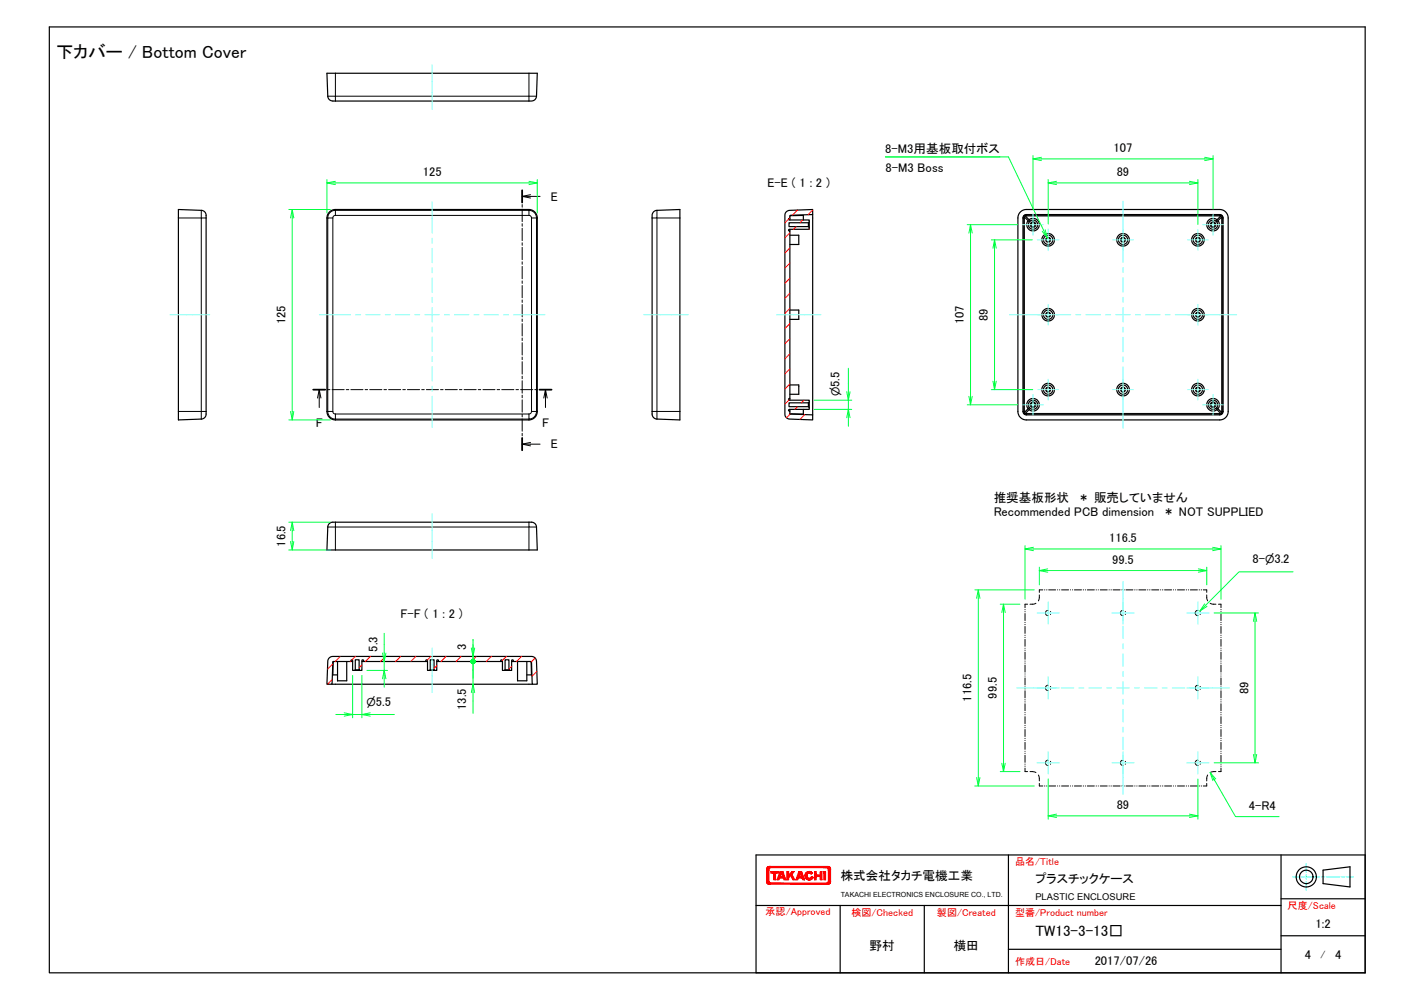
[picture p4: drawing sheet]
<svg xmlns="http://www.w3.org/2000/svg" width="420mm" height="297mm" viewBox="0 0 420 297" stroke-linecap="round" stroke-linejoin="round" font-family="sans-serif">
<g fill="none" stroke="#000" stroke-width=".3">
<path d="M97.4 28.6h2.3v1.4M99.7 21.8v6.8h57.5M157.2 28.6h2.2M157.2 28.6v1.4M157.2 21.8v6.8M155.2 58.3h5.3M155.2 56.5v3.7M157.6 57.8l-2.4 .5 2.4 .5M59.8 62.5v2.2h-6.8M61.2 64.7h-1.4v57.5h-6.8M98.9 64.7h-1.5v57.5h-.3M98.9 64.7v57.5"/>
<path d="M99.7 64h57.5M99.7 64l-.6 .2-.2 .5M99.7 64v-1.4a2.01 2.01 0 0 0-2.3 2.1h-.3M99.7 62.2v.3h57.5M155.2 60.8v.7M155.2 62.1v3.7M155.2 66.4v.8M155.2 67.8v3.7M155.2 72.1v.8M155.2 73.5v3.6M155.2 77.8v.7M155.2 79.1v3.7"/>
<path d="M157.2 62.5a1.99 1.99 0 0 1 2.1 2.2h-.2a1.2 1.2 0 0 1-1.5-.6l-.4-.1zM157.2 62.2v.3M157.9 64.7v57.5M159.6 64.7h-.2v57.5h-1.5M195.2 62.5v2.2h-1.4M202 64.7h-6.8v57.5h-1.4M304 64.7h.2v57.5M304.3 64.4l-.1 .3 .3-.2M304.4 64.7v57.5h-.2M305 63.9l-.4 .2M305 63.7v.2M305 63.9v.3h57.4"/>
<path d="M305 64.2h-.3M362.4 63.7v.2h-57.4M362.8 64.1l-.4-.2 .3 .3M363 64.5v.2M363.1 64.4l.1 .3M363.2 64.7h-.2v57.5M363.2 64.7v57.5h.2M363.2 64.7h.2M155.2 83.4v.8M155.2 84.8v3.7M155.2 89.1v.7M155.2 90.5v3.6"/>
<path d="M155.2 94.8v.7M155.2 96.1v3.7M93.1 115.7h3.6M94.3 118.2l.6-2.5 .5 2.5M94.9 115.7v5.4M97.3 115.7h.7M98.7 115.7h3.6M102.9 115.7h.7M104.3 115.7h3.6M108.5 115.7h.7M109.9 115.7h3.6M114.1 115.7h.7"/>
<path d="M115.5 115.7h3.6M119.7 115.7h.7M121.1 115.7h3.6M125.3 115.7h.8M126.7 115.7h3.6M130.9 115.7h.8M132.3 115.7h3.6M136.5 115.7h.8M137.9 115.7h3.6M142.1 115.7h.8M143.5 115.7h3.6M147.7 115.7h.8"/>
<path d="M149.1 115.7h3.6M153.3 115.7h.8M154.7 115.7h3.6M155.2 100.4v.8M155.2 101.8v3.7M155.2 106.1v.7M155.2 107.4v3.7M155.2 111.7v.8M155.2 113.1v3.7M155.2 117.4v.8M155.2 118.8v3.6M158.9 115.7h.8"/>
<path d="M160.3 115.7h3.6M161.6 118.2l.5-2.5 .5 2.5M162.1 115.7v5.4M61.2 122.2h-1.4v2.3M98.9 122.2h-1.4a1.99 1.99 0 0 0 2.2 2.3v.2M98.9 122.2l.2 .6 .6 .2M99.7 123h57.5M99.7 123v1.5h57.5v.2M155.2 131.9h5.3M155.2 123.1v.7M155.2 124.4v3.7M155.2 128.7v.8"/>
<path d="M155.2 130.1v3.7M157.6 131.4l-2.4 .5 2.4 .5M157.9 122.2l-.2 .6-.5 .2M159.6 122.2h-.2a2.01 2.01 0 0 1-2.2 2.2v-1.4M202 122.2h-6.8v2.3M304 122.2h.2M304.2 122.2l.1 .4M304.4 122.2l.1 .3M304.7 122.7l.3 .3-.4-.1M305 122.8h57.4v.2M362.4 123h-57.4v.2M362.4 123v.2"/>
<path d="M362.7 122.7l-.3 .1M362.8 122.9l-.4 .1M363 122.5l.2-.3-.1 .4M97.4 156.5h2.3v6.9M99.7 155.1v1.4h57.5v6.9M157.2 155.1v1.4h2.2M305.3 179.5h-.7v1M307.8 179.2l-.6 .3h-1.1M308.8 176.7l-.2 1.8M309.9 175.2h-1.1v.8M310.4 175.2h.1M311 175.2h.1"/>
<path d="M311.6 175.2h2.1M314.2 175.2h.1M314.8 175.2h.1M315.4 175.2h2.1M318.1 175.2h.1M318.7 175.2h.1M319.2 175.2h2.2M321.9 175.2h.1M322.5 175.2h.1M323.1 175.2h2.1M325.7 175.2h.1M326.3 175.2h.1"/>
<path d="M326.9 175.2h2.1M329.5 175.2h.1M330.1 175.2h.1M330.7 175.2h2.1M333.3 175.2h.1M334 175.2h.1M334.6 175.2h2M337.2 175.2h.1M337.8 175.2h.1M338.4 175.2h2.1M341 175.2h.1M341.6 175.2h.1"/>
<path d="M342.2 175.2h2.1M344.8 175.2h.1M345.4 175.2h.1M346 175.2h2.1M348.7 175.2h.1M349.3 175.2h.1M349.9 175.2h2.1M352.5 175.2h.1M353.1 175.2h.1M353.7 175.2h2.1M356.3 175.2h.1M356.9 175.2h.1"/>
<path d="M357.5 175.2h1.1v.8M358.6 176.7v1.1l.2 .7M359.6 179.2l.6 .3h1.1M362.1 179.5h.7v1M304.6 181v.1M304.6 181.7h.1M304.6 182.2v2.1M304.6 184.8v.2M304.6 185.5v.1M304.6 186.1v2.1M304.6 188.7v.1M304.6 189.3v.1"/>
<path d="M304.6 189.9v2.1M304.6 192.5v.1M304.6 193.1v.1M304.6 193.7v2.1M304.6 196.3v.1M304.6 196.9v.1M304.6 197.5v2.1M311.6 181.3a.8 .8 0 0 0-1 .8 .8 .8 0 0 0 1 .8M312.1 181.7l.1 .1M312.2 182.4l-.1 .1M333.8 181.3a.8 .8 0 0 0-.9 .8 .8 .8 0 0 0 .9 .8M334.4 181.7v.1"/>
<path d="M334.4 182.4v.1M356.1 181.3a.8 .8 0 0 0-1 .8 .8 .8 0 0 0 1 .8M356.6 181.7l.1 .1M356.7 182.4l-.1 .1M362.8 181v.1M362.8 181.7h.1M362.8 182.2v2.1M362.8 184.8v.2M362.8 185.5v.1M362.8 186.1v2.1M362.8 188.7v.1M362.8 189.3v.1"/>
<path d="M362.8 189.9v2.1M362.8 192.5v.1M362.8 193.1v.1M362.8 193.7v2.1M362.8 196.3v.1M362.8 196.9v.1M362.8 197.5v2.1M304.6 200.2h.1M304.6 200.8v.1M304.6 201.4v2.1M304.6 204v.1M304.6 204.6v.1"/>
<path d="M304.6 205.2v2.1M304.6 207.8v.1M304.6 208.4v.1M304.6 209v2.1M304.6 211.6v.1M304.6 212.3h.1M304.6 212.9v2M304.6 215.5v.1M304.6 216.1v.1M304.6 216.7v2.1M304.6 219.3v.1M304.6 219.9v.1"/>
<path d="M311.6 203.5a.8 .8 0 0 0-1 .8 .8 .8 0 0 0 1 .8M312.1 203.9l.1 .1M312.2 204.7l-.1 .1M356.1 203.5a.8 .8 0 0 0-1 .8 .8 .8 0 0 0 1 .8M356.6 203.9l.1 .1M356.7 204.7l-.1 .1M362.8 200.2h.1M362.8 200.8v.1M362.8 201.4v2.1M362.8 204v.1M362.8 204.6v.1M362.8 205.2v2.1"/>
<path d="M362.8 207.8v.1M362.8 208.4v.1M362.8 209v2.1M362.8 211.6v.1M362.8 212.3h.1M362.8 212.9v2M362.8 215.5v.1M362.8 216.1v.1M362.8 216.7v2.1M362.8 219.3v.1M362.8 219.9v.1M304.6 228.2v1h.7"/>
<path d="M304.6 220.5v2.1M304.6 223.1v.1M304.6 223.7v.1M304.6 224.3v2.1M304.6 226.9v.1M304.6 227.5v.1M306.1 229.2l1.7 .3M308.6 230.2l.2 1.8M308.8 232.7v.8h1.1M310.4 233.5h.1M311 233.5h.1M311.6 225.8a.79 .79 0 0 0-1 .8 .79 .79 0 0 0 1 .8"/>
<path d="M311.6 233.5h2.1M312.1 226.1l.1 .2M312.2 226.9l-.1 .1M314.2 233.5h.1M314.8 233.5h.1M315.4 233.5h2.1M318.1 233.5h.1M318.7 233.5h.1M319.2 233.5h2.2M321.9 233.5h.1M322.5 233.5h.1M323.1 233.5h2.1"/>
<path d="M325.7 233.5h.1M326.3 233.5h.1M326.9 233.5h2.1M329.5 233.5h.1M330.1 233.5h.1M330.7 233.5h2.1M333.3 233.5h.1M333.8 225.8a.79 .79 0 0 0-.9 .8 .79 .79 0 0 0 .9 .8M334 233.5h.1M334.4 226.1v.2M334.4 226.9v.1M334.6 233.5h2"/>
<path d="M337.2 233.5h.1M337.8 233.5h.1M338.4 233.5h2.1M341 233.5h.1M341.6 233.5h.1M342.2 233.5h2.1M344.8 233.5h.1M345.4 233.5h.1M346 233.5h2.1M348.7 233.5h.1M349.3 233.5h.1M349.9 233.5h2.1"/>
<path d="M352.5 233.5h.1M353.1 233.5h.1M353.7 233.5h2.1M356.1 225.8a.79 .79 0 0 0-1 .8 .79 .79 0 0 0 1 .8M356.3 233.5h.1M356.6 226.1l.1 .2M356.7 226.9l-.1 .1M356.9 233.5h.1M358.6 232.7v.8h-1.1M358.8 230.2l-.2 1.8M361.3 229.2l-1.7 .3M362.8 220.5v2.1"/>
<path d="M362.8 223.1v.1M362.8 223.7v.1M362.8 224.3v2.1M362.8 226.9v.1M362.8 227.5v.1M362.8 228.2v1h-.7"/>
</g>
<g fill="none" stroke="#000" stroke-width=".36">
<path d="M14.7 8h390.9v281h-390.9zM97.1 21.8h62.5l-.2 6.8a1.83 1.83 0 0 1-2.2 1.4h-58.2a1.52 1.52 0 0 1-1.6-1.4zM53 62.2l6.8 .3a1.78 1.78 0 0 1 1.4 2.2v58.2a1.46 1.46 0 0 1-1.4 1.6l-6.8 .2zM98 62.8l.9-.5 .8-.1h57.5a2.51 2.51 0 0 1 2.4 2.5v57.5a2.51 2.51 0 0 1-2.4 2.5h-57.5a2.51 2.51 0 0 1-2.6-2.5v-57.5l.3-1zM194.2 62.9l.7-.4 7.1-.3v62.5l-6.8-.2a1.78 1.78 0 0 1-1.4-2.3v-58.2zM233.6 62.9l.8-.4 7.1-.3v1.5l-6.6 .2-.2 .3v.7l-.4 .1 .3 .3h5.9v.6l-.3 .3h-5.7v1.1h5.7l.3 .3v.5h-5.9a.26 .26 0 0 0-.3 .4 .26 .26 0 0 0 .4 .1v49.8a.27 .27 0 0 0-.4 .1 .27 .27 0 0 0 .3 .4h5.9v.5l-.3 .3h-5.7v1.1h5.7l.3 .3v.5h-5.9a.26 .26 0 0 0-.3 .3 .26 .26 0 0 0 .4 .2v.7l.2 .2 6.6 .2v1.5l-6.8-.2a1.48 1.48 0 0 1-1.5-1.5v-59zM234.7 64.9v.4M234.7 68.1v.5M234.7 64.2l4-.2v1.3M234.7 69.9h2.7v2.7h-2.7M240.2 66.2v1.1M240.5 65.9v1.7"/>
<path d="M241.5 63.7v59.5M303.3 62.8l.6-.3 1.1-.3h57.4a2.51 2.51 0 0 1 2.5 2.5v57.5a2.51 2.51 0 0 1-2.5 2.5h-57.4a2.51 2.51 0 0 1-2.5-2.5v-57.5l.2-1zM304.2 64.1l.8-.4h57.4l.7 .2 .3 .8v57.5l-.2 .7-.8 .3h-57.4l-.8-.3-.2-.7v-57.5zM305.8 65.3a1.88 1.88 0 0 1 3 1 1.88 1.88 0 0 1-2.3 2.3 1.88 1.88 0 0 1-1-3M306.1 65.6l-1.6-1.6-.2 .1-.1 .2 1.6 1.6M361.3 65.6l1.6-1.6 .2 .1 .1 .2-1.7 1.6M361.6 65.3a1.88 1.88 0 0 0-3 1 1.88 1.88 0 0 0 2.3 2.3 1.88 1.88 0 0 0 1-3M234.7 92.1h2.7v2.8h-2.7M234.7 118.4v.5M234.7 114.3h2.7v2.8h-2.7M240.2 119.7v1.1M240.5 119.4v1.7"/>
<path d="M234.7 121.6v.5M238.7 121.6v1.4l-3.8-.1-.2-.2M305.5 121.4a1.88 1.88 0 0 1 1-3 1.88 1.88 0 0 1 2.3 2.2 1.88 1.88 0 0 1-3 1.1M305.8 121.1l-1.6 1.6 .1 .2 .2 .1 1.6-1.7M361.5 121.1l1.7 1.6-.1 .2-.2 .1-1.6-1.7M361.9 121.4a1.88 1.88 0 0 0-1-3 1.88 1.88 0 0 0-2.3 2.3 1.88 1.88 0 0 0 3 1M97.8 155.5l1.1-.4h58.9a1.52 1.52 0 0 1 1.6 1.4l.2 6.9h-62.5l.3-7.1zM97.8 195.4l1.1-.4h59a1.48 1.48 0 0 1 1.5 1.4l.2 6.8h-1.5l-.3-6.7h-5.3l-.1-.5h-.3l-.1 3.1h-.6l-.2-3.1h-1.1l-.2 3.1h-.6v-2.9l-.2-.2h-.2l-.1 .5h-18.5v-.4l-.3-.1-.2 .2v2.9l-.8-.1v-3h-1.2v3l-.1 .1h-.7v-2.9l-.2-.2h-.2l-.1 .5h-18.5l-.1-.5h-.2l-.2 .2v2.9l-.8-.1v-3h-1.1l-.2 3.1h-.6l-.1-3.1h-.3l-.1 .5h-5.2l-.2 .2-.2 6.5h-1.6l.3-7zM99.1 196.5l-.2 4h1.4M100.3 196.5v5.7M103 196.5v5.7h-2.7M104.3 196.5h.5"/>
<path d="M105.4 199.1h1.5M105.6 199h1.1M107.5 196.5h.5M126.5 196.5h.5M127.7 199.1h1.4M127.8 199h1.2M129.8 196.5h.5M148.8 196.5h.5M149.9 199.1h1.5M150.1 199h1.1M152 196.5h.5M153.8 196.5v5.7h2.7v-5.7"/>
<path d="M157.7 196.5l.2 4h-1.4M100.3 202.2h.1M158.1 203.2h-59.4M299.6 254v35M380.7 254v35M393.1 258.5l8-1v6l-8-1zM405.6 254h-180.9v35h180.9M224.7 269h156M249.6 269v20M274.6 269v20M380.7 278h24.9M380.7 267h24.9"/>
<path d="M299.6 282h81.1"/>
<circle cx="306.9" cy="66.7" r=".57"/>
<circle cx="307" cy="66.7" r=".83"/>
<circle cx="307" cy="66.7" r="1.38"/>
<circle cx="311.4" cy="71.2" r=".57"/>
<circle cx="311.4" cy="71.2" r="1.38"/>
<circle cx="311.4" cy="71.2" r="1.87"/>
<circle cx="311.5" cy="71.2" r=".72"/>
<circle cx="333.7" cy="71.2" r="1.86"/>
<circle cx="333.7" cy="71.2" r=".72"/>
<circle cx="333.7" cy="71.2" r=".57"/>
<circle cx="333.7" cy="71.2" r="1.38"/>
<circle cx="355.9" cy="71.2" r=".72"/>
<circle cx="355.9" cy="71.2" r="1.86"/>
<circle cx="355.9" cy="71.2" r=".57"/>
<circle cx="356" cy="71.2" r="1.38"/>
<circle cx="360.4" cy="66.7" r=".57"/>
<circle cx="360.4" cy="66.7" r="1.38"/>
<circle cx="360.4" cy="66.7" r=".83"/>
<circle cx="311.4" cy="93.5" r=".57"/>
<circle cx="311.4" cy="93.5" r="1.37"/>
<circle cx="311.5" cy="93.5" r="1.88"/>
<circle cx="311.5" cy="93.5" r=".73"/>
<circle cx="355.9" cy="93.5" r="1.86"/>
<circle cx="355.9" cy="93.5" r=".72"/>
<circle cx="356" cy="93.5" r=".57"/>
<circle cx="356" cy="93.5" r="1.37"/>
<circle cx="311.4" cy="115.7" r=".58"/>
<circle cx="311.4" cy="115.7" r="1.38"/>
<circle cx="311.5" cy="115.7" r="1.88"/>
<circle cx="311.5" cy="115.7" r=".73"/>
<circle cx="333.7" cy="115.7" r="1.87"/>
<circle cx="333.7" cy="115.7" r=".72"/>
<circle cx="333.7" cy="115.7" r="1.38"/>
<circle cx="333.7" cy="115.7" r=".58"/>
<circle cx="355.9" cy="115.7" r="1.86"/>
<circle cx="355.9" cy="115.7" r=".72"/>
<circle cx="356" cy="115.7" r=".58"/>
<circle cx="356" cy="115.7" r="1.38"/>
<circle cx="306.9" cy="120.2" r=".57"/>
<circle cx="307" cy="120.2" r=".83"/>
<circle cx="307" cy="120.2" r="1.37"/>
<circle cx="360.4" cy="120.2" r=".57"/>
<circle cx="360.4" cy="120.2" r="1.37"/>
<circle cx="360.4" cy="120.2" r=".83"/>
<circle cx="388.2" cy="260.5" r="2"/>
<circle cx="388.2" cy="260.5" r="3"/>
</g>
<g fill="#f00" stroke="#f00" stroke-width=".3">
<path d="M246.1 258.3l.7 3.7-.7-.3z"/>
<path d="M246.1 261.7l.7 .3-.7-.1z"/>
<path d="M246.1 261.9l.7 .1z"/>
<path d="M246.1 262l.6 .3-.8-.2z"/>
<path d="M246.1 262l.7 .1-.1 .2z"/>
<path d="M246.1 262h.7v.1z"/>
<path d="M245.8 262.2l.7 .4z"/>
<path d="M245.9 262.1l.7 .4-.1 .1z"/>
<path d="M245.9 262.1l.8 .2-.1 .2z"/>
<path d="M245.7 262.3l.4 .4z"/>
<path d="M245.8 262.2l.5 .5z"/>
<path d="M245.8 262.2l.7 .4-.2 .1z"/>
<path d="M245.5 262.3l.6 .4z"/>
<path d="M229.1 262.3h16.4l.6 .4z"/>
<path d="M228.5 262.7l.6-.4 17 .4z"/>
<path d="M228.5 262.7l.6-.4z"/>
<path d="M228.8 262.2l.1 .1-.4 .4z"/>
<path d="M228.1 262.6l.7-.4z"/>
<path d="M228.1 262.6l.7-.4-.5 .5z"/>
<path d="M228.3 262.7l.5-.5z"/>
<path d="M227.9 262.3l.8-.2z"/>
<path d="M227.9 262.3l.8-.2-.7 .4z"/>
<path d="M228 262.5l.7-.4-.6 .5z"/>
<path d="M227.8 262h.8z"/>
<path d="M227.8 262h.8l-.8 .1z"/>
<path d="M227.8 262.1l.8-.1-.7 .3z"/>
<path d="M227.8 262l.7-.3v.2z"/>
<path d="M228.5 258.3v3.4l-.7 .3z"/>
<path d="M227.8 258.1l.7 .2-.7 3.7z"/>
<path d="M227.8 258.1h.7v.2z"/>
<path d="M227.8 258.1l.8-.1z"/>
<path d="M227.9 257.7l.8 .2z"/>
<path d="M227.9 257.7l.7 .3-.8-.1z"/>
<path d="M227.8 257.9l.8 .1-.8 .1z"/>
<path d="M228.1 257.5l.7 .3z"/>
<path d="M228 257.6l.1-.1 .6 .4z"/>
<path d="M228 257.6l.7 .3-.8-.2z"/>
<path d="M228.5 257.4l.4 .3z"/>
<path d="M228.3 257.4l.5 .4z"/>
<path d="M228.1 257.5l.2-.1 .5 .4z"/>
<path d="M228.5 257.4l.6 .3z"/>
<path d="M228.5 257.4l17 .3h-16.4z"/>
<path d="M228.5 257.4h17.6l-.6 .3z"/>
<path d="M245.5 257.7l.6-.3z"/>
<path d="M245.7 257.7l.4-.3z"/>
<path d="M245.8 257.8l.7-.3-.6 .4z"/>
<path d="M245.8 257.8l.5-.4 .2 .1z"/>
<path d="M246.1 257.4h.2l-.5 .4z"/>
<path d="M245.9 257.9l.8-.2z"/>
<path d="M245.9 257.9l.7-.3 .1 .1z"/>
<path d="M245.9 257.9l.6-.4 .1 .1z"/>
<path d="M246.1 258l.7 .1z"/>
<path d="M246.1 258l.7-.1v.2z"/>
<path d="M246.1 258l.6-.3 .1 .2z"/>
<path d="M246.1 258.1h.7l-.7 .2z"/>
<path d="M246.1 258.3l.7-.2v3.9z"/>
<path d="M230.5 259.4l.8-.5v.5z"/>
<path d="M229 258.9h2.3l-.8 .5z"/>
<path d="M229 258.9l1.5 .5h-.6z"/>
<path d="M229 258.9l.9 .5h-.9z"/>
<path d="M229.9 259.4l.6 1.9h-.6z"/>
<path d="M229.9 259.4h.6v1.9z"/>
<path d="M231.9 260.3h.6l.2 .5z"/>
<path d="M232.5 260.3l1 1-.8-.5z"/>
<path d="M232.6 258.9l.9 2.4-1-1z"/>
<path d="M231.8 258.9l.4 .5-.3 .9z"/>
<path d="M231.8 258.9l.1 1.4-1 1z"/>
<path d="M231.9 260.3l-.2 .5-.8 .5z"/>
<path d="M230.9 261.3l.8-.5-.2 .5z"/>
<path d="M231.8 258.9h.8l-.4 .5z"/>
<path d="M232.6 258.9l-.1 1.4-.3-.9z"/>
<path d="M231.9 260.3l.8 .5h-1z"/>
<path d="M232.7 260.8l.8 .5h-.6z"/>
<path d="M235.3 259.7l.3 1.6-.7-1.2z"/>
<path d="M234.4 259.9l.9-.2-.4 .4z"/>
<path d="M234.4 259.9l.5 .2-.5 .6z"/>
<path d="M234.4 259.9v.8l-.6 .6z"/>
<path d="M234.4 260.7v.6h-.6z"/>
<path d="M235.3 259.7l.9 1.6h-.6z"/>
<path d="M235.3 258.9h.8l-.8 .8z"/>
<path d="M235.3 258.9v.8l-.9 .2z"/>
<path d="M233.8 258.9h.6v1z"/>
<path d="M233.8 258.9l.6 1-.6 1.4z"/>
<path d="M237.5 260.3h.6l.2 .5z"/>
<path d="M238.1 260.3l1 1-.8-.5z"/>
<path d="M238.2 258.9l.9 2.4-1-1z"/>
<path d="M237.4 258.9l.4 .5-.3 .9z"/>
<path d="M237.4 258.9l.1 1.4-1 1z"/>
<path d="M237.5 260.3l-.2 .5-.8 .5z"/>
<path d="M236.5 261.3l.8-.5-.2 .5z"/>
<path d="M237.4 258.9h.8l-.4 .5z"/>
<path d="M238.2 258.9l-.1 1.4-.3-.9z"/>
<path d="M237.5 260.3l.8 .5h-1z"/>
<path d="M238.3 260.8l.8 .5h-.6z"/>
<path d="M241 259.6l.5-.3z"/>
<path d="M241.4 259.2l-.4 .4z"/>
<path d="M241 259.5l.4-.3z"/>
<path d="M241.3 259.1l-.3 .4z"/>
<path d="M241.3 259.1l-.4 .4z"/>
<path d="M240.9 259.5l.4-.4z"/>
<path d="M241.2 259.1l-.3 .4z"/>
<path d="M241.1 259l-.3 .4z"/>
<path d="M240.9 258.9l-.1 .5z"/>
<path d="M240.8 258.9l-.1 .5z"/>
<path d="M240.8 258.9l-.2 .5z"/>
<path d="M240.7 258.9l-.1 .5z"/>
<path d="M240.5 258.8v.5z"/>
<path d="M240.4 258.8l.1 .5z"/>
<path d="M240.3 258.9l.1 .4z"/>
<path d="M240.1 258.9l.2 .4z"/>
<path d="M240.1 258.9l.2 .5z"/>
<path d="M240 258.9l.3 .5z"/>
<path d="M240 258.9l.2 .5z"/>
<path d="M239.9 259l.3 .4z"/>
<path d="M239.8 259l.3 .4z"/>
<path d="M239.8 259l.3 .5z"/>
<path d="M239.7 259.1l.4 .4z"/>
<path d="M239.7 259.1l.3 .4z"/>
<path d="M239.6 259.2l.4 .3z"/>
<path d="M239.6 259.2l.4 .4z"/>
<path d="M239.6 259.2l.4 .4-.5-.3z"/>
<path d="M239.5 259.3l.5 .3z"/>
<path d="M239.5 259.3l.4 .4z"/>
<path d="M239.4 259.4l.5 .3z"/>
<path d="M239.3 259.5l.5 .3z"/>
<path d="M239.3 259.6l.5 .2z"/>
<path d="M239.3 259.6l.5 .3z"/>
<path d="M239.2 259.8l.6 .1z"/>
<path d="M239.2 259.9h.6z"/>
<path d="M239.2 259.9l.6 .1h-.6z"/>
<path d="M239.2 260l.6 .1z"/>
<path d="M239.2 260.2l.6-.1z"/>
<path d="M239.2 260.2h.6z"/>
<path d="M239.2 260.3l.6-.1z"/>
<path d="M239.2 260.3h.6z"/>
<path d="M239.2 260.4l.6-.1z"/>
<path d="M239.3 260.5l.5-.1z"/>
<path d="M239.3 260.7l.5-.2z"/>
<path d="M239.4 260.8l.4-.3z"/>
<path d="M239.4 260.8l.5-.3-.4 .4z"/>
<path d="M239.5 260.9l.4-.4z"/>
<path d="M239.5 260.9l.5-.3z"/>
<path d="M239.5 261l.5-.4z"/>
<path d="M239.5 261l.5-.3z"/>
<path d="M240 260.7l-.4 .4z"/>
<path d="M239.6 261.1l.4-.4-.3 .5z"/>
<path d="M240 260.7l-.3 .5z"/>
<path d="M240.1 260.8l-.4 .4z"/>
<path d="M240.1 260.8l-.3 .4z"/>
<path d="M240.1 260.8l-.1 .5z"/>
<path d="M240.2 260.9l-.2 .4z"/>
<path d="M240.2 260.9l-.1 .4z"/>
<path d="M240.3 260.9l-.1 .5z"/>
<path d="M240.4 260.9l-.2 .5z"/>
<path d="M240.4 260.9v.5z"/>
<path d="M240.4 260.9l.1 .5z"/>
<path d="M240.5 260.9l.1 .5z"/>
<path d="M240.6 260.9v.5z"/>
<path d="M240.6 260.9l.2 .4z"/>
<path d="M240.7 260.9l.2 .4z"/>
<path d="M240.7 260.9l.3 .4z"/>
<path d="M240.8 260.8l.2 .5z"/>
<path d="M240.9 260.8l.2 .4z"/>
<path d="M240.9 260.8l.3 .4z"/>
<path d="M240.9 260.7l.3 .5z"/>
<path d="M240.9 260.7l.4 .3z"/>
<path d="M241 260.7l.4 .2z"/>
<path d="M241 260.6l.4 .3z"/>
<path d="M241 260.6l.5 .2z"/>
<path d="M241.1 260.5l.4 .3z"/>
<path d="M241.1 260.5l.5 .3z"/>
<path d="M241.1 260.5l.5 .1z"/>
<path d="M241.1 260.4l.5 .2z"/>
<path d="M242 258.9h.6v1z"/>
<path d="M242 258.9l.6 1-.6 1.4z"/>
<path d="M242.6 259.9v.5l-.6 .9z"/>
<path d="M242.6 260.4v.9h-.6z"/>
<path d="M242.6 259.9l1.1 .5h-1.1z"/>
<path d="M242.6 259.9h1.1v.5z"/>
<path d="M243.7 259.9l.5 1.4-.5-.9z"/>
<path d="M244.2 258.9v2.4l-.5-1.4z"/>
<path d="M243.7 260.4l.5 .9h-.5z"/>
<path d="M243.7 258.9h.5l-.5 1z"/>
<path d="M244.8 258.9h.5v2.4z"/>
<path d="M244.8 258.9l.5 2.4h-.5z"/>
</g>
<path d="M388.1 256.5v2.6M388.1 259.8v1.3M384.1 260.5h2.1M386.6 260.5h1.1M388.1 260.5h4M388.1 261.8v2.7M392.7 260.5h.9M394.2 260.5h4M398.7 260.5h.9M400.1 260.5h2.1" fill="none" stroke="#0ff" stroke-width=".3"/>
<path d="M155.2 56.5v3.7M93.1 115.7h3.6M160.3 115.7h3.6M155.2 130.1v3.7" fill="none" stroke="#000" stroke-width=".51"/>
<g fill="none" stroke="#f00" stroke-width=".3">
<path d="M234.4 65l-1.2 1.2M234.7 78.1l-1.5 1.6M234.7 73.7l-1.5 1.5M234.7 69.2l-1.5 1.5M234.7 64.7l-.2 .2M236.6 67.3l-.8 .8M237 62.4l-1.6 1.5M238.5 65.3l-.8 .9M240.5 67.9l-.2 .2M241.5 62.4l-1.4 1.4M234.7 96.1l-1.5 1.5M234.7 91.6l-1.5 1.5"/>
<path d="M234.7 87.1l-1.5 1.5M234.7 82.7l-1.5 1.4M234.5 118.8l-1.3 1.3M234.7 114.1l-1.5 1.5M234.7 109.6l-1.5 1.5M234.7 105.1l-1.5 1.5M234.7 100.6l-1.5 1.5M238.9 118.9l-.8 .8M234.8 123l-1.1 1.1M236.9 120.8l-.7 .8M239.1 123.2l-1.4 1.4M98.9 197.2l-1.6 1.6"/>
<path d="M101.1 195l-1.5 1.5M104.3 196.3l-.2 .2M105.6 195l-1 1M107.5 197.5l-.8 .8M110.1 195l-1.5 1.5M114.6 195l-1.5 1.5M119.1 195l-1.5 1.5M123.6 195l-1.5 1.5M128 195l-1.1 1.1M129.8 197.7l-.8 .8M132.5 195l-1.5 1.5M137 195l-1.5 1.5"/>
<path d="M141.5 195l-1.5 1.5M146 195l-1.5 1.5M150.5 195l-1.2 1.2M152 197.9l-.8 .9M155 195l-1.5 1.5M159 195.5l-1.1 1.1M159.5 199.4l-1.4 1.5M98.7 201.9l-1.4 1.3"/>
</g>
<g fill="none" stroke="#80ffff" stroke-width=".3">
<path d="M128.4 19.3v13.2M128.4 60v9.3M333.7 59.7v18.3M128.4 70.8v1.5M128.4 73.8v4.2M128.4 79.5v1.5M303.9 66.7h6.1M306.9 63.6v6.2M308.2 71.2h6.5M311.5 68v6.5M330.6 71.2h6.2M333.7 79.4v1.5"/>
<path d="M352.9 71.2h6.1M355.9 68.2v6.1M357.4 66.7h6.1M360.5 63.6v6.2M50.5 93.5h11.8M94.9 93.5h9.3M105.7 93.5h1.5M108.7 93.5h4.3M114.5 93.5h1.5M117.5 93.5h4.3M123.2 93.5h1.5M126.2 93.5h4.3"/>
<path d="M128.4 82.5v4.3M128.4 88.3v1.5M128.4 91.3v4.3M128.4 97.1v1.5M132 93.5h1.6M135 93.5h4.3M140.8 93.5h1.5M143.8 93.5h4.3M149.6 93.5h1.5M152.6 93.5h9.3M191.3 93.5h13.2M230.7 93.5h13.3"/>
<path d="M299.9 93.5h18.3M311.5 90.4v6.2M319.6 93.5h1.6M322.7 93.5h4.3M328.5 93.5h1.5M331.5 93.5h4.4M333.7 82.4v4.4M333.7 88.3v1.5M333.7 91.3v4.4M333.7 97.2v1.5M337.4 93.5h1.5M340.4 93.5h4.3"/>
<path d="M346.2 93.5h1.5M349.2 93.5h18.3M355.9 90.4v6.2M128.4 100.1v4.3M128.4 105.9v1.5M128.4 108.9v4.3M128.4 114.7v1.5M128.4 117.7v9.3M306.9 117.2v6.1M308.4 115.7h6.1M311.5 112.6v6.2M330.6 115.7h6.2"/>
<path d="M333.7 100.2v4.3M333.7 106v1.5M333.7 109v18.2M352.9 115.7h6.1M355.9 112.6v6.2M360.5 117.2v6.1M303.9 120.2h6.1M357.4 120.2h6.1M128.4 152.6v13.3M311.5 178.8v6.6M333.7 172.7v12.7M355.9 178.8v6.6"/>
<path d="M128.4 192.5v13.2M308.2 182.1h6.6M330.4 182.1h6.6M333.7 186v3.7M333.7 191.2v1.5M333.7 194.2v3.8M333.7 199.5v1.5M352.6 182.1h6.7M311.5 201v6.6M314.8 204.3h-12.7M315.3 204.3h3.8M320.6 204.3h1.5"/>
<path d="M323.6 204.3h3.7M328.8 204.3h1.5M331.8 204.3h3.8M333.7 202.5v3.7M333.7 207.7v1.5M333.7 210.7v3.8M333.7 216v1.5M333.7 219v3.7M337.1 204.3h1.5M340.1 204.3h3.7M345.3 204.3h1.5M348.3 204.3h3.8"/>
<path d="M352.6 204.3h12.7M355.9 201v6.6M308.2 226.6h6.6M311.5 223.3v6.6M330.4 226.6h6.6M333.7 223.3v12.7M352.6 226.6h6.7M355.9 223.3v6.6"/>
</g>
<g fill="none" stroke="#00ff3f" stroke-width=".3">
<path d="M97.1 53.3v9.9M97.1 54.3h62.5M99.7 53.8l-2.6 .5 2.6 .5M157.2 53.8l2.4 .5-2.4 .5M159.6 53.3v9.9M306.9 47.2h53.6M306.9 46.2v15.9M309.4 46.7l-2.5 .5 2.5 .5M311.5 53.3v13.2M311.5 54.3h44.4M313.9 53.8l-2.4 .5 2.4 .5M353.4 53.8l2.5 .5-2.5 .5"/>
<path d="M355.9 53.3v13.4M358 46.7l2.5 .5-2.5 .5M360.5 46.2v15.9M85.8 62.2h12.4M86.3 64.7l.5-2.5 .5 2.5M86.8 62.2v62.5M287.4 66.7h15M287.9 69.2l.5-2.5 .5 2.5M288.4 66.7v53.5M294.5 71.2h12.2M295.1 73.7l.4-2.5 .5 2.5M295.5 71.2v44.5"/>
<path d="M241.9 118.9h11.2M251.6 116.4l.5 2.5 .5-2.5M252.1 109.4v17.2M287.9 117.7l.5 2.5 .5-2.5M294.5 115.7h12.4M295.1 113.2l.4 2.5 .5-2.5M85.8 124.7h12.4M86.3 122.2l.5 2.5 .5-2.5M241.9 121.6h11.2M251.6 124.1l.5-2.5 .5 2.5M287.4 120.2h15M85.8 155.1h12.4"/>
<path d="M86.3 157.6l.5-2.5 .5 2.5M86.8 155.1v8.3M85.8 163.4h12.4M86.3 160.8l.5 2.6 .5-2.6M289.7 175.2h17.6M290.2 177.7l.5-2.5 .5 2.5M290.7 175.2v58.3M297.2 179.5h5.9M298.2 179.5v49.7M304.6 162.1v15.9M304.6 163.1h58.2M307.1 162.6l-2.5 .5 2.5 .5"/>
<path d="M308.8 169.5h49.8M308.8 168.5v5.2M311.3 169l-2.5 .5 2.5 .5M356.1 169l2.5 .5-2.5 .5M357.9 179.4l-1.4 2.1 2.1-1.4M358.6 168.5v5.2M360.3 162.6l2.5 .5-2.5 .5M362.8 162.1v15.9M384.2 169.9h-16l-11.7 11.6M109 199.1h6.2M113.7 194l.5 2.5 .5-2.5M114.2 188.1v16"/>
<path d="M140 192.5l.6 2.5 .4-2.5M140.6 190v21.9M297.7 181.9l.5-2.4 .5 2.4M360.8 182.1h13.1M372.4 184.6l.5-2.5 .5 2.5M372.9 182.1v44.5M99.8 212.2h17.4M102.3 211.7l2.5 .5-2.5 .5M104.8 200.6v12.6M107.5 200.6v12.6M110 211.7l-2.5 .5 2.5 .5M113.7 201.6l.5-2.5 .5 2.5"/>
<path d="M140 205.7l.6-2.5 .4 2.5M289.7 233.5h17.6M290.2 230.9l.5 2.6 .5-2.6M297.2 229.2h5.9M297.7 226.7l.5 2.5 .5-2.5M311.5 231.4v11.9M355.9 231.4v11.9M359.6 229.5l7.5 13.1h13M360.8 226.6h13.1M361.3 231.4l-1.7-1.9 .8 2.4M372.4 224.1l.5 2.5 .5-2.5M311.5 242.3h44.4"/>
<path d="M313.9 241.8l-2.4 .5 2.4 .5M353.4 241.8l2.5 .5-2.5 .5"/>
</g>
<g fill="#00ff3f" stroke="#00ff3f" stroke-width=".3">
<path d="M141.1 196.1l.1 .4z"/>
<path d="M140.9 196l.3 .5z"/>
<path d="M140.7 195.9l.5 .6z"/>
<path d="M140.6 195.9l.6 .6z"/>
<path d="M140.4 195.9l.8 .6z"/>
<path d="M140.2 196l.2-.1 .8 .6z"/>
<path d="M140.1 196l1.1 .5z"/>
<path d="M140.1 196l1.1 .5-1.2-.3z"/>
<path d="M140 196.2l1.2 .3-1.3-.1z"/>
<path d="M139.9 196.4l1.3 .1-1.3 .1z"/>
<path d="M139.9 196.6l1.3-.1-1.2 .3z"/>
<path d="M140 196.8l1.2-.3-1.1 .4z"/>
<path d="M140.1 196.9l1.1-.4-1 .5z"/>
<path d="M140.2 197l1-.5-.8 .6z"/>
<path d="M140.4 197.1l.8-.6z"/>
<path d="M141.2 196.5l-.6 .6z"/>
<path d="M141.2 196.5l-.5 .6z"/>
<path d="M141.2 196.5l-.3 .5z"/>
<path d="M141.2 196.5l-.1 .3z"/>
<path d="M141.2 196.5l-.1 .2z"/>
</g>
<path d="M263.1 46.6h36.5l9.6 20.1M309.3 66.8l1.9 3.9M310.6 68.2l.6 2.5-1.5-2" fill="none" stroke="#00ff40" stroke-width=".3"/>
<text font-size="5.2" x="16.6" y="17.2">下カバー / Bottom Cover</text>
<text font-size="4.5" x="307.6" y="278.1">TW13-3-13□</text>
<g font-size="3.7">
<text x="263.1" y="45.6">8-M3用基板取付ボス</text>
<text x="330.9" y="45.2">107</text>
<text x="125.6" y="52.4">125</text>
<text x="263.1" y="51.2">8-M3 Boss</text>
<text x="331.8" y="52.4">89</text>
<text x="163.7" y="59.6">E</text>
<text x="228" y="55.4">E-E ( 1 : 2 )</text>
<text x="293.5" y="95.4" transform="rotate(-90 293.5 95.4)">89</text>
<text x="84.8" y="96.3" transform="rotate(-90 84.8 96.3)">125</text>
<text x="286.4" y="96.3" transform="rotate(-90 286.4 96.3)">107</text>
<text x="249.5" y="114.9" transform="rotate(-90 249.5 114.9)">5.5</text>
<text x="93.8" y="126.8">F</text>
<text x="161.1" y="126.8">F</text>
<text x="163.7" y="133.2">E</text>
<text x="295.3" y="149">推奨基板形状　＊ 販売していません</text>
<text x="295.3" y="153.4">Recommended PCB dimension　＊ NOT SUPPLIED</text>
<text x="329.6" y="161.1">116.5</text>
<text x="84.8" y="162.4" transform="rotate(-90 84.8 162.4)">16.5</text>
<text x="330.5" y="167.5">99.5</text>
<text x="372.2" y="167.2">8-</text>
<text x="378.7" y="167.2">3.2</text>
<text x="119" y="183.6">F-F ( 1 : 2 )</text>
<text x="112.2" y="193.6" transform="rotate(-90 112.2 193.6)">5.3</text>
<text x="138.6" y="193" transform="rotate(-90 138.6 193)">3</text>
<text x="111.7" y="209.6">5.5</text>
<text x="288.7" y="208.4" transform="rotate(-90 288.7 208.4)">116.5</text>
<text x="296.2" y="207.5" transform="rotate(-90 296.2 207.5)">99.5</text>
<text x="370.9" y="206.2" transform="rotate(-90 370.9 206.2)">89</text>
<text x="138.6" y="210.9" transform="rotate(-90 138.6 210.9)">13.5</text>
<text x="331.8" y="240.3">89</text>
<text x="371.1" y="240.6">4-R4</text>
<text x="249.8" y="261.3">株式会社タカチ電機工業</text>
<text x="307.6" y="262.4">プラスチックケース</text>
<text x="390.9" y="275.8">1:2</text>
<text x="258.4" y="282.3">野村</text>
<text x="283.4" y="282.3">横田</text>
<text x="325.3" y="286.7">2017/07/26</text>
<text x="387.7" y="284.8">4</text>
<text x="396.7" y="284.8">4</text>
</g>
<text font-size="3.3" x="375.9" y="167.2">⌀</text>
<g font-size="3.2">
<text x="249.5" y="117.7" transform="rotate(-90 249.5 117.7)">⌀</text>
<text x="108.9" y="209.6">⌀</text>
</g>
<g font-size="3" fill="#f00">
<text x="301.7" y="257">品名/Title</text>
<text x="227.5" y="271.9">承認/Approved</text>
<text x="253" y="272.1">検図/Checked</text>
<text x="278.4" y="272">製図/Created</text>
<text x="301.7" y="272">型番/Product number</text>
<text x="382.6" y="270">尺度/Scale</text>
<text x="301.7" y="286.6">作成日/Date</text>
</g>
<text font-size="3" x="392.4" y="284.5">/</text>
<text font-size="2.8" x="307.6" y="267.4">PLASTIC ENCLOSURE</text>
<text font-size="2.1" x="249.8" y="266.6">TAKACHI ELECTRONICS ENCLOSURE CO., LTD.</text>
</svg>
